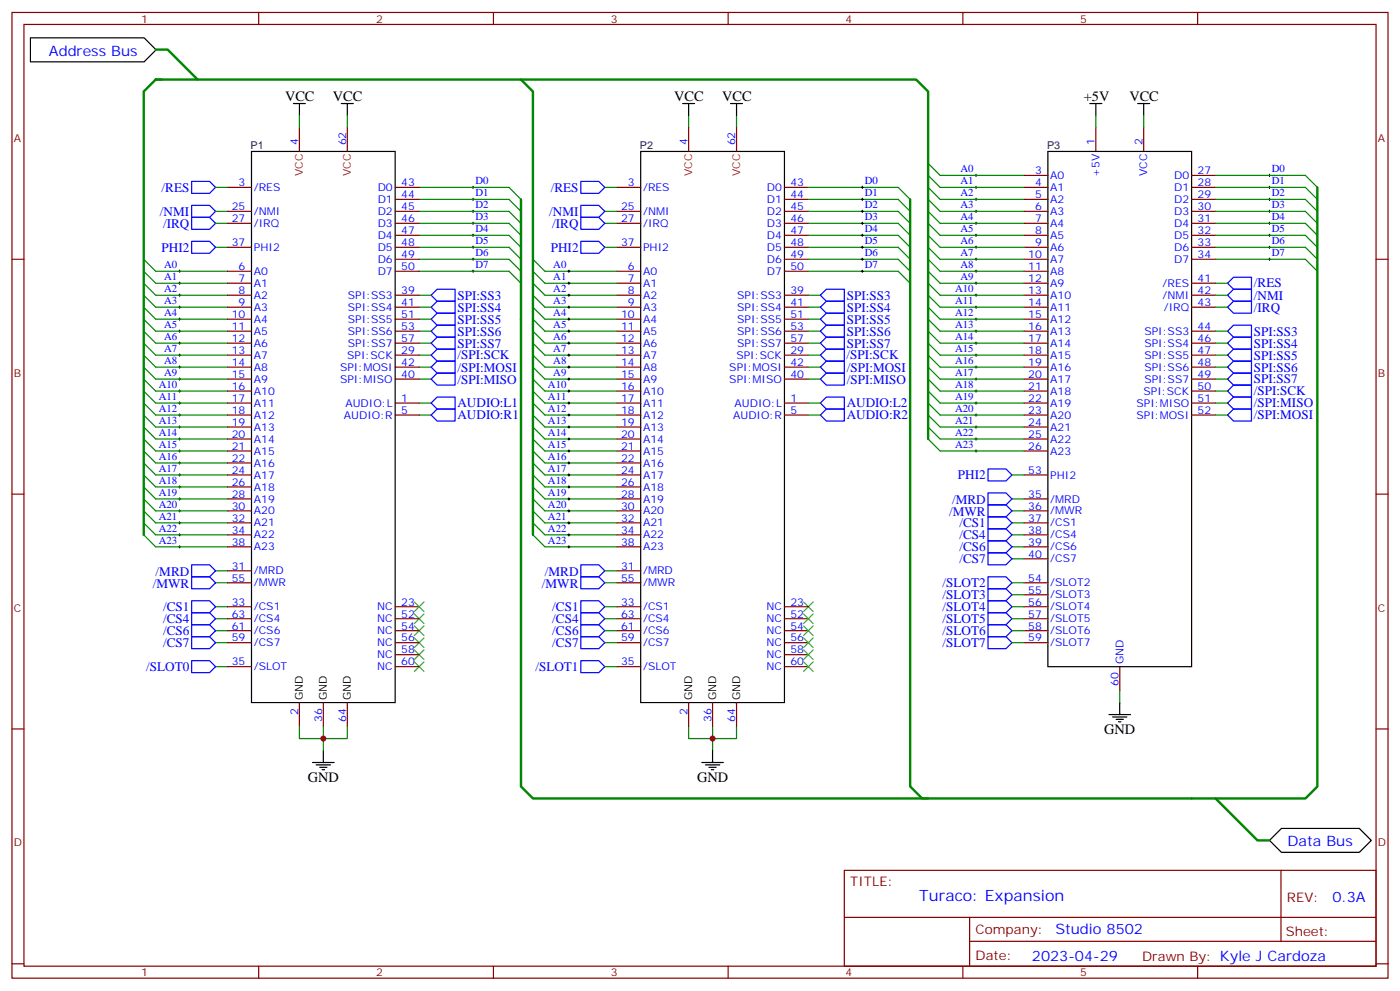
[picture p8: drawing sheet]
<svg xmlns="http://www.w3.org/2000/svg" width="412mm" height="292mm" viewBox="0 0 412 292" stroke-linecap="round" stroke-linejoin="round" font-family="sans-serif">
<g fill="none" stroke="#870000" stroke-width=".35">
<path d="M3.5 3.7h405.4v284.3h-405.4zM7.1 7.2h398.2v277.3h-398.2zM76.2 3.7v3.5M145.3 3.7v3.5M214.5 3.7v3.5M283.6 3.7v3.5M352.8 3.7v3.5M88.2 37.5v7.1M102.3 37.5v7.1M202.8 37.5v7.1M217 37.5v7.1M322.8 37.5v7.1"/>
<path d="M336.9 37.5v7.1M67 55.2h7.1M116.4 55.2h7.1M116.4 58.7h7.1M181.7 55.2h7M231.1 55.2h7M231.1 58.7h7M301.6 55.2h7.1M301.6 58.7h7.1M301.6 51.6h7.1M351 55.2h7.1M351 58.7h7.1"/>
<path d="M351 51.6h7.1M3.5 76.3h3.6M67 79.9h7.1M67 62.2h7.1M67 65.8h7.1M67 72.8h7.1M116.4 76.3h7.1M116.4 79.9h7.1M116.4 62.2h7.1M116.4 65.8h7.1M116.4 72.8h7.1M116.4 69.3h7.1"/>
<path d="M181.7 79.9h7M181.7 62.2h7M181.7 65.8h7M181.7 72.8h7M231.1 76.3h7M231.1 79.9h7M231.1 62.2h7M231.1 65.8h7M231.1 72.8h7M231.1 69.3h7M301.6 76.3h7.1M301.6 79.9h7.1"/>
<path d="M301.6 62.2h7.1M301.6 65.8h7.1M301.6 72.8h7.1M301.6 69.3h7.1M351 76.3h7.1M351 62.2h7.1M351 65.8h7.1M351 72.8h7.1M351 69.3h7.1M405.3 76.3h3.6M67 83.4h7.1M67 86.9h7.1"/>
<path d="M67 90.5h7.1M67 94h7.1M67 97.5h7.1M116.4 86.9h7.1M116.4 90.5h7.1M116.4 94h7.1M116.4 97.5h7.1M181.7 83.4h7M181.7 86.9h7M181.7 90.5h7M181.7 94h7M181.7 97.5h7"/>
<path d="M231.1 86.9h7M231.1 90.5h7M231.1 94h7M231.1 97.5h7M301.6 83.4h7.1M301.6 86.9h7.1M301.6 90.5h7.1M301.6 94h7.1M301.6 97.5h7.1M351 83.4h7.1M351 86.9h7.1M351 90.5h7.1"/>
<path d="M351 97.5h7.1M67 118.7h7.1M67 101h7.1M67 104.6h7.1M67 108.1h7.1M67 111.6h7.1M67 115.1h7.1M116.4 118.7h7.1M116.4 101h7.1M116.4 104.6h7.1M116.4 108.1h7.1M116.4 111.6h7.1"/>
<path d="M181.7 118.7h7M181.7 101h7M181.7 104.6h7M181.7 108.1h7M181.7 111.6h7M181.7 115.1h7M231.1 118.7h7M231.1 101h7M231.1 104.6h7M231.1 108.1h7M231.1 111.6h7M301.6 118.7h7.1"/>
<path d="M301.6 101h7.1M301.6 104.6h7.1M301.6 108.1h7.1M301.6 111.6h7.1M301.6 115.1h7.1M351 118.7h7.1M351 101h7.1M351 104.6h7.1M351 108.1h7.1M351 111.6h7.1M351 115.1h7.1M67 122.2h7.1"/>
<path d="M67 125.7h7.1M67 129.3h7.1M67 132.8h7.1M67 136.3h7.1M67 139.8h7.1M116.4 122.2h7.1M181.7 122.2h7M181.7 125.7h7M181.7 129.3h7M181.7 132.8h7M181.7 136.3h7M181.7 139.8h7"/>
<path d="M231.1 122.2h7M301.6 122.2h7.1M301.6 125.7h7.1M301.6 129.3h7.1M301.6 132.8h7.1M301.6 139.8h7.1M351 122.2h7.1M3.5 145.5h3.6M67 143.4h7.1M67 146.9h7.1M67 150.4h7.1M67 154h7.1"/>
<path d="M67 157.5h7.1M181.7 143.4h7M181.7 146.9h7M181.7 150.4h7M181.7 154h7M181.7 157.5h7M301.6 146.9h7.1M301.6 150.4h7.1M301.6 154h7.1M301.6 157.5h7.1M405.3 145.5h3.6M67 178.6h7.1"/>
<path d="M67 168.1h7.1M67 161h7.1M67 171.6h7.1M116.4 178.6h7.1M181.7 178.6h7M181.7 168.1h7M181.7 161h7M181.7 171.6h7M231.1 178.6h7M301.6 178.6h7.1M301.6 161h7.1M301.6 171.6h7.1"/>
<path d="M301.6 164.5h7.1M301.6 175.1h7.1M67 196.3h7.1M67 182.2h7.1M67 185.7h7.1M67 189.2h7.1M116.4 196.3h7.1M116.4 182.2h7.1M116.4 185.7h7.1M116.4 189.2h7.1M116.4 192.8h7.1M181.7 196.3h7"/>
<path d="M181.7 182.2h7M181.7 185.7h7M181.7 189.2h7M231.1 196.3h7M231.1 182.2h7M231.1 185.7h7M231.1 189.2h7M231.1 192.8h7M301.6 182.2h7.1M301.6 185.7h7.1M301.6 189.2h7.1M329.8 196.3v7"/>
<path d="M3.5 214.6h3.6M88.2 206.9v7M95.2 206.9v7M102.3 206.9v7M202.8 206.9v7M209.9 206.9v7M217 206.9v7M405.3 214.6h3.6M248.7 256.3h156.6v28.2h-156.6zM377.3 256.3v20.9M248.7 270.1h156.5M285.6 277.2h119.6"/>
<path d="M285.6 270.1v14.1M3.5 283.8h3.6M76.2 284.5v3.5M145.3 284.5v3.5M214.5 284.5v3.5M283.6 284.5v3.5M352.8 284.5v3.5M405.3 283.8h3.6"/>
</g>
<g fill="none" stroke="#000" stroke-width=".35">
<path d="M9 11.1h33.5l3.5 3.6-3.5 3.5h-33.5zM86.4 30.5h3.6M88.2 30.5v3.5M100.5 30.5h3.6M102.3 30.5v3.5M201.1 30.5h3.5M202.8 30.5v3.5M215.2 30.5h3.5M217 30.5v3.5M321 30.5h3.6M322.8 30.5v3.5M335.1 30.5h3.6"/>
<path d="M336.9 30.5v3.5M74.1 44.6h42.3v162.3h-42.3zM188.7 44.6h42.4v162.3h-42.4zM308.7 44.6h42.3v151.7h-42.3zM326.7 210.4h6.3M327.7 211.1h4.3M328.8 211.8h2.1M329.5 212.5h.7M329.8 206.9v3.5M92.1 224.5h6.3M93.1 225.2h4.3M94.2 225.9h2.1"/>
<path d="M94.9 226.6h.7M95.2 221v3.5M206.7 224.5h6.4M207.8 225.2h4.2M208.8 225.9h2.2M209.5 226.6h.8M209.9 221v3.5M377.5 243.9h22.9l3.5 3.5-3.5 3.6h-22.9l-3.6-3.6z"/>
</g>
<g fill="none" stroke="#000" stroke-width=".29">
<path d="M139 58.7h.7M139 55.2h.7M139.3 54.8v.7M139.3 58.3v.8M253.6 58.7h.8M253.6 55.2h.8M254 54.8v.7M254 58.3v.8M287.2 58.7h.7M287.2 55.2h.7M287.2 51.6h.7M287.5 51.3v.7"/>
<path d="M287.5 54.8v.7M287.5 58.3v.8M373.6 58.7h.7M373.6 55.2h.7M373.6 51.6h.7M373.9 51.3v.7M373.9 54.8v.7M373.9 58.3v.8M52.6 79.9h.7M52.9 79.5v.7M139 79.9h.7M139 76.3h.7"/>
<path d="M139 72.8h.7M139 69.3h.7M139 65.8h.7M139 62.2h.7M139.3 61.9v.7M139.3 65.4v.7M139.3 68.9v.7M139.3 72.5v.7M139.3 76v.7M139.3 79.5v.7M167.2 79.9h.7M167.6 79.5v.7"/>
<path d="M253.6 79.9h.8M253.6 76.3h.8M253.6 72.8h.8M253.6 69.3h.8M253.6 65.8h.8M253.6 62.2h.8M254 61.9v.7M254 65.4v.7M254 68.9v.7M254 72.5v.7M254 76v.7M254 79.5v.7"/>
<path d="M287.2 79.9h.7M287.2 76.3h.7M287.2 72.8h.7M287.2 69.3h.7M287.2 65.8h.7M287.2 62.2h.7M287.5 61.9v.7M287.5 65.4v.7M287.5 68.9v.7M287.5 72.5v.7M287.5 76v.7M287.5 79.5v.7"/>
<path d="M373.6 76.3h.7M373.6 72.8h.7M373.6 69.3h.7M373.6 65.8h.7M373.6 62.2h.7M373.9 61.9v.7M373.9 65.4v.7M373.9 68.9v.7M373.9 72.5v.7M373.9 76v.7M52.6 97.5h.7M52.6 94h.7"/>
<path d="M52.6 90.5h.7M52.6 86.9h.7M52.6 83.4h.7M52.9 83v.7M52.9 86.6v.7M52.9 90.1v.7M52.9 93.6v.7M52.9 97.2v.7M167.2 97.5h.7M167.2 94h.7M167.2 90.5h.7M167.2 86.9h.7"/>
<path d="M167.2 83.4h.7M167.6 83v.7M167.6 86.6v.7M167.6 90.1v.7M167.6 93.6v.7M167.6 97.2v.7M287.2 97.5h.7M287.2 94h.7M287.2 90.5h.7M287.2 86.9h.7M287.2 83.4h.7M287.5 83v.7"/>
<path d="M287.5 86.6v.7M287.5 90.1v.7M287.5 93.6v.7M287.5 97.2v.7M52.6 118.7h.7M52.6 115.1h.7M52.6 111.6h.7M52.6 108.1h.7M52.6 104.6h.7M52.6 101h.7M52.9 100.7v.7M52.9 104.2v.7"/>
<path d="M52.9 107.7v.7M52.9 111.3v.7M52.9 114.8v.7M52.9 118.3v.7M167.2 118.7h.7M167.2 115.1h.7M167.2 111.6h.7M167.2 108.1h.7M167.2 104.6h.7M167.2 101h.7M167.6 100.7v.7M167.6 104.2v.7"/>
<path d="M167.6 107.7v.7M167.6 111.3v.7M167.6 114.8v.7M167.6 118.3v.7M287.2 118.7h.7M287.2 115.1h.7M287.2 111.6h.7M287.2 108.1h.7M287.2 104.6h.7M287.2 101h.7M287.5 100.7v.7M287.5 104.2v.7"/>
<path d="M287.5 107.7v.7M287.5 111.3v.7M287.5 114.8v.7M287.5 118.3v.7M52.6 139.8h.7M52.6 136.3h.7M52.6 132.8h.7M52.6 129.3h.7M52.6 125.7h.7M52.6 122.2h.7M52.9 121.8v.8M52.9 125.4v.7"/>
<path d="M52.9 128.9v.7M52.9 132.4v.7M52.9 136v.7M52.9 139.5v.7M167.2 139.8h.7M167.2 136.3h.7M167.2 132.8h.7M167.2 129.3h.7M167.2 125.7h.7M167.2 122.2h.7M167.6 121.8v.8M167.6 125.4v.7"/>
<path d="M167.6 128.9v.7M167.6 132.4v.7M167.6 136v.7M167.6 139.5v.7M287.2 132.8h.7M287.2 129.3h.7M287.2 125.7h.7M287.2 122.2h.7M287.5 121.8v.8M287.5 125.4v.7M287.5 128.9v.7M287.5 132.4v.7"/>
<path d="M52.6 157.5h.7M52.6 154h.7M52.6 150.4h.7M52.6 146.9h.7M52.6 143.4h.7M52.9 143v.7M52.9 146.5v.7M52.9 150.1v.7M52.9 153.6v.7M52.9 157.1v.7M167.2 157.5h.7M167.2 154h.7"/>
<path d="M167.2 150.4h.7M167.2 146.9h.7M167.2 143.4h.7M167.6 143v.7M167.6 146.5v.7M167.6 150.1v.7M167.6 153.6v.7M167.6 157.1v.7M52.6 161h.7M52.9 160.7v.7M167.2 161h.7M167.6 160.7v.7"/>
</g>
<g fill="none" stroke="#008700" stroke-width=".35">
<path d="M88.2 34v3.5M102.3 34v3.5M202.8 34v3.5M217 34v3.5M322.8 34v3.5M336.9 34v3.5M63.5 55.2h3.5M123.5 55.2h26.4l3.6 3.5M123.5 58.7h26.4l3.6 3.5M178.2 55.2h3.5M238.1 55.2h26.5l3.5 3.5M238.1 58.7h26.5l3.5 3.5"/>
<path d="M273.4 51.6l3.5 3.6h24.7M273.4 55.2l3.5 3.5h24.7M273.4 58.7l3.5 3.5h24.7M273.4 48.1l3.5 3.5h24.7M358.1 55.2h26.4l3.6 3.5M358.1 58.7h26.4l3.6 3.5M358.1 51.6h26.4l3.6 3.6M42.3 79.9l3.6 3.5h21.1M42.3 76.3l3.6 3.6h21.1M63.5 62.2h3.5M63.5 65.8h3.5M63.5 72.8h3.5"/>
<path d="M123.5 79.9h26.4l3.6 3.5M123.5 62.2h26.4l3.6 3.6M123.5 65.8h26.4l3.6 3.5M123.5 76.3h26.4l3.6 3.6M123.5 72.8h26.4l3.6 3.5M123.5 69.3h26.4l3.6 3.5M157 79.9l3.5 3.5h21.2M157 76.3l3.5 3.6h21.2M178.2 62.2h3.5M178.2 65.8h3.5M178.2 72.8h3.5M238.1 79.9h26.5l3.5 3.5"/>
<path d="M238.1 62.2h26.5l3.5 3.6M238.1 65.8h26.5l3.5 3.5M238.1 76.3h26.5l3.5 3.6M238.1 72.8h26.5l3.5 3.5M238.1 69.3h26.5l3.5 3.5M273.4 79.9l3.5 3.5h24.7M273.4 76.3l3.5 3.6h24.7M273.4 62.2l3.5 3.6h24.7M273.4 72.8l3.5 3.5h24.7M273.4 69.3l3.5 3.5h24.7M273.4 65.8l3.5 3.5h24.7M358.1 62.2h26.4l3.6 3.6"/>
<path d="M358.1 65.8h26.4l3.6 3.5M358.1 76.3h26.4l3.6 3.6M358.1 72.8h26.4l3.6 3.5M358.1 69.3h26.4l3.6 3.5M42.3 90.5l3.6 3.5h21.1M42.3 94l3.6 3.5h21.1M42.3 97.5l3.6 3.5h21.1M42.3 86.9l3.6 3.6h21.1M42.3 83.4l3.6 3.5h21.1M123.5 94h3.5M123.5 97.5h3.5M123.5 90.5h3.5"/>
<path d="M123.5 86.9h3.5M157 90.5l3.5 3.5h21.2M157 94l3.5 3.5h21.2M157 97.5l3.5 3.5h21.2M157 86.9l3.5 3.6h21.2M157 83.4l3.5 3.5h21.2M238.1 94h3.6M238.1 97.5h3.6M238.1 90.5h3.6M238.1 86.9h3.6M273.4 90.5l3.5 3.5h24.7M273.4 94l3.5 3.5h24.7"/>
<path d="M273.4 97.5l3.5 3.5h24.7M273.4 86.9l3.5 3.6h24.7M273.4 83.4l3.5 3.5h24.7M358.1 97.5h3.5M358.1 90.5h3.5M358.1 86.9h3.5M358.1 83.4h3.5M42.3 104.6l3.6 3.5h21.1M42.3 108.1l3.6 3.5h21.1M42.3 111.6l3.6 3.5h21.1M42.3 115.1l3.6 3.6h21.1M42.3 118.7l3.6 3.5h21.1"/>
<path d="M42.3 101l3.6 3.6h21.1M123.5 108.1h3.5M123.5 111.6h3.5M123.5 118.7h3.5M123.5 101h3.5M123.5 104.6h3.5M157 104.6l3.5 3.5h21.2M157 108.1l3.5 3.5h21.2M157 111.6l3.5 3.5h21.2M157 115.1l3.5 3.6h21.2M157 118.7l3.5 3.5h21.2M157 101l3.5 3.6h21.2"/>
<path d="M238.1 108.1h3.6M238.1 111.6h3.6M238.1 118.7h3.6M238.1 101h3.6M238.1 104.6h3.6M273.4 104.6l3.5 3.5h24.7M273.4 108.1l3.5 3.5h24.7M273.4 111.6l3.5 3.5h24.7M273.4 115.1l3.5 3.6h24.7M273.4 118.7l3.5 3.5h24.7M273.4 101l3.5 3.6h24.7M358.1 108.1h3.5"/>
<path d="M358.1 111.6h3.5M358.1 115.1h3.5M358.1 118.7h3.5M358.1 101h3.5M358.1 104.6h3.5M42.3 132.8l3.6 3.5h21.1M42.3 136.3l3.6 3.5h21.1M42.3 139.8l3.6 3.6h21.1M42.3 129.3l3.6 3.5h21.1M42.3 125.7l3.6 3.6h21.1M42.3 122.2l3.6 3.5h21.1M123.5 122.2h3.5"/>
<path d="M157 132.8l3.5 3.5h21.2M157 136.3l3.5 3.5h21.2M157 139.8l3.5 3.6h21.2M157 129.3l3.5 3.5h21.2M157 125.7l3.5 3.6h21.2M157 122.2l3.5 3.5h21.2M238.1 122.2h3.6M273.4 129.3l3.5 3.5h24.7M273.4 125.7l3.5 3.6h24.7M273.4 122.2l3.5 3.5h24.7M298.1 139.8h3.5M358.1 122.2h3.5"/>
<path d="M42.3 143.4l3.6 3.5h21.1M42.3 157.5l3.6 3.5h21.1M42.3 154l3.6 3.5h21.1M42.3 150.4l3.6 3.6h21.1M42.3 146.9l3.6 3.5h21.1M157 143.4l3.5 3.5h21.2M157 157.5l3.5 3.5h21.2M157 154l3.5 3.5h21.2M157 150.4l3.5 3.6h21.2M157 146.9l3.5 3.5h21.2M298.1 146.9h3.5M298.1 157.5h3.5"/>
<path d="M298.1 154h3.5M298.1 150.4h3.5M63.5 171.6h3.5M63.5 168.1h3.5M63.5 178.6h3.5M178.2 171.6h3.5M178.2 168.1h3.5M178.2 178.6h3.5M298.1 161h3.5M298.1 171.6h3.5M298.1 178.6h3.5M298.1 164.5h3.5"/>
<path d="M298.1 175.1h3.5M63.5 196.3h3.5M63.5 182.2h3.5M63.5 185.7h3.5M63.5 189.2h3.5M178.2 196.3h3.5M178.2 182.2h3.5M178.2 185.7h3.5M178.2 189.2h3.5M298.1 182.2h3.5M298.1 185.7h3.5M298.1 189.2h3.5"/>
<path d="M88.2 213.9v3.6h14.1v-3.6M95.2 213.9v7.1M202.8 213.9v3.6h14.2v-3.6M209.9 213.9v7.1M329.8 203.3v3.6"/>
</g>
<path d="M45.9 14.6h3.5l8.8 8.8M45.9 23.4l-3.6 3.6v130.5M45.9 23.4h107.6l3.5 3.6v130.5M45.9 23.4h1.7M153.5 23.4h116.4l3.5 3.6v102.3M268.1 58.7v172.9l3.5 3.5h1.8M388.1 55.2v176.4l-3.6 3.5h-227.5l-3.5-3.5v-172.9M358.1 235.1l12.3 12.3h3.5" fill="none" stroke="#008700" stroke-width=".71"/>
<g fill="none" stroke="#00f" stroke-width=".35">
<path d="M56.4 53.4h5.3l1.8 1.8-1.8 1.7h-5.3zM171.1 53.4h5.3l1.8 1.8-1.8 1.7h-5.3zM56.4 60.5h5.3l1.8 1.7-1.8 1.8h-5.3zM56.4 64h5.3l1.8 1.8-1.8 1.7h-5.3zM56.4 71h5.3l1.8 1.8-1.8 1.8h-5.3zM171.1 71h5.3l1.8 1.8-1.8 1.8h-5.3zM171.1 64h5.3l1.8 1.8-1.8 1.7h-5.3zM171.1 60.5h5.3l1.8 1.7-1.8 1.8h-5.3zM127 97.5l1.8-1.8h5.3v3.6h-5.3zM127 94l1.8-1.8h5.3v3.5h-5.3zM127 90.5l1.8-1.8h5.3v3.5h-5.3zM127 86.9l1.8-1.7h5.3v3.5h-5.3z"/>
<path d="M128.8 99.3h5.3v3.5h-5.3l-1.8-1.8zM241.7 86.9l1.7-1.7h5.3v3.5h-5.3zM241.7 90.5l1.7-1.8h5.3v3.5h-5.3zM241.7 94l1.7-1.8h5.3v3.5h-5.3zM241.7 97.5l1.7-1.8h5.3v3.6h-5.3zM361.6 83.4l1.8-1.8h5.3v3.6h-5.3zM361.6 86.9l1.8-1.7h5.3v3.5h-5.3zM361.6 97.5l1.8-1.8h5.3v3.6h-5.3zM363.4 88.7h5.3v3.5h-5.3l-1.8-1.7zM127 118.7l1.8-1.8h5.3v3.5h-5.3zM127 104.6l1.8-1.8h5.3v3.5h-5.3zM128.8 106.3h5.3v3.6h-5.3l-1.8-1.8z"/>
<path d="M128.8 109.9h5.3v3.5h-5.3l-1.8-1.8zM241.7 104.6l1.7-1.8h5.3v3.5h-5.3zM241.7 111.6l1.7-1.7h5.3v3.5h-5.3zM241.7 101l1.7-1.7h5.3v3.5h-5.3zM241.7 118.7l1.7-1.8h5.3v3.5h-5.3zM243.4 106.3h5.3v3.6h-5.3l-1.7-1.8zM361.6 111.6l1.8-1.7h5.3v3.5h-5.3zM361.6 108.1l1.8-1.8h5.3v3.6h-5.3zM361.6 104.6l1.8-1.8h5.3v3.5h-5.3zM361.6 101l1.8-1.7h5.3v3.5h-5.3zM361.6 118.7l1.8-1.8h5.3v3.5h-5.3zM361.6 115.1l1.8-1.7h5.3v3.5h-5.3z"/>
<path d="M127 122.2l1.8-1.8h5.3v3.6h-5.3zM241.7 122.2l1.7-1.8h5.3v3.6h-5.3zM291 138.1h5.3l1.8 1.7-1.8 1.8h-5.3zM361.6 122.2l1.8-1.8h5.3v3.6h-5.3zM291 159.2h5.3l1.8 1.8-1.8 1.8h-5.3zM291 155.7h5.3l1.8 1.8-1.8 1.7h-5.3zM291 152.2h5.3l1.8 1.8-1.8 1.7h-5.3zM291 145.1h5.3l1.8 1.8-1.8 1.8h-5.3zM291 148.7h5.3l1.8 1.7-1.8 1.8h-5.3zM56.4 176.9h5.3l1.8 1.7-1.8 1.8h-5.3zM56.4 166.3h5.3l1.8 1.8-1.8 1.7h-5.3zM56.4 169.8h5.3l1.8 1.8-1.8 1.8h-5.3z"/>
<path d="M171.1 169.8h5.3l1.8 1.8-1.8 1.8h-5.3zM171.1 166.3h5.3l1.8 1.8-1.8 1.7h-5.3zM171.1 176.9h5.3l1.8 1.7-1.8 1.8h-5.3zM291 162.8h5.3l1.8 1.7-1.8 1.8h-5.3zM291 169.8h5.3l1.8 1.8-1.8 1.8h-5.3zM291 173.4h5.3l1.8 1.7-1.8 1.8h-5.3zM291 176.9h5.3l1.8 1.7-1.8 1.8h-5.3zM56.4 194.5h5.3l1.8 1.8-1.8 1.7h-5.3zM56.4 187.5h5.3l1.8 1.7-1.8 1.8h-5.3zM56.4 183.9h5.3l1.8 1.8-1.8 1.8h-5.3zM56.4 180.4h5.3l1.8 1.8-1.8 1.7h-5.3zM171.1 180.4h5.3l1.8 1.8-1.8 1.7h-5.3z"/>
<path d="M171.1 183.9h5.3l1.8 1.8-1.8 1.8h-5.3zM171.1 187.5h5.3l1.8 1.7-1.8 1.8h-5.3zM171.1 194.5h5.3l1.8 1.8-1.8 1.7h-5.3zM291 180.4h5.3l1.8 1.8-1.8 1.7h-5.3zM291 183.9h5.3l1.8 1.8-1.8 1.8h-5.3zM291 187.5h5.3l1.8 1.7-1.8 1.8h-5.3z"/>
</g>
<g fill="none" stroke="#3c3" stroke-width=".35">
<path d="M122.1 177.2l2.8 2.9M124.9 177.2l-2.8 2.9M236.7 177.2l2.8 2.9M239.5 177.2l-2.8 2.9M122.1 194.9l2.8 2.8M122.1 191.3l2.8 2.9M122.1 187.8l2.8 2.8M122.1 184.3l2.8 2.8M122.1 180.8l2.8 2.8M124.9 194.9l-2.8 2.8M124.9 191.3l-2.8 2.9M124.9 187.8l-2.8 2.8"/>
<path d="M124.9 184.3l-2.8 2.8M124.9 180.8l-2.8 2.8M236.7 180.8l2.8 2.8M236.7 184.3l2.8 2.8M236.7 187.8l2.8 2.8M236.7 191.3l2.8 2.9M236.7 194.9l2.8 2.8M239.5 180.8l-2.8 2.8M239.5 184.3l-2.8 2.8M239.5 187.8l-2.8 2.8M239.5 191.3l-2.8 2.9M239.5 194.9l-2.8 2.8"/>
</g>
<g fill="#c00">
<circle cx="95.3" cy="217.5" r=".88"/>
<circle cx="209.9" cy="217.5" r=".88"/>
</g>
<text font-size="4.6" fill="#00f" x="270.8" y="265.3">Turaco: Expansion</text>
<g font-size="4.2" fill="#00f">
<text x="14.4" y="16.4">Address Bus</text>
<text x="379.2" y="249.2">Data Bus</text>
<text x="392.5" y="265.5">0.3A</text>
<text x="310.9" y="275.1">Studio 8502</text>
<text x="304" y="282.9">2023-04-29</text>
</g>
<g font-size="4.2">
<text x="84" y="29.8">VCC</text>
<text x="98.1" y="29.8">VCC</text>
<text x="198.6" y="29.8">VCC</text>
<text x="212.7" y="29.8">VCC</text>
<text x="319.3" y="29.8">+5V</text>
<text x="332.7" y="29.8">VCC</text>
<text x="325.3" y="216">GND</text>
<text x="90.7" y="230.2">GND</text>
<text x="205.3" y="230.2">GND</text>
</g>
<g font-size="3.9" fill="#00f">
<text x="47.6" y="56.4">/RES</text>
<text x="162.2" y="56.4">/RES</text>
<text x="47.1" y="63.5">/NMI</text>
<text x="161.8" y="63.5">/NMI</text>
<text x="48" y="67">/IRQ</text>
<text x="162.7" y="67">/IRQ</text>
<text x="47.6" y="74.1">PHI2</text>
<text x="162.2" y="74.1">PHI2</text>
<text x="134.8" y="88.3">SPI:SS3</text>
<text x="249.4" y="88.3">SPI:SS3</text>
<text x="369.4" y="84.5">/RES</text>
<text x="369.4" y="88.2">/NMI</text>
<text x="134.8" y="95.4">SPI:SS5</text>
<text x="134.8" y="91.8">SPI:SS4</text>
<text x="249.4" y="91.8">SPI:SS4</text>
<text x="249.4" y="95.4">SPI:SS5</text>
<text x="369.4" y="91.8">/IRQ</text>
<text x="134.8" y="98.9">SPI:SS6</text>
<text x="249.4" y="98.9">SPI:SS6</text>
<text x="369.4" y="98.9">SPI:SS3</text>
<text x="134.7" y="105.8">/SPI:SCK</text>
<text x="134.8" y="102.3">SPI:SS7</text>
<text x="249.4" y="105.8">/SPI:SCK</text>
<text x="249.4" y="102.3">SPI:SS7</text>
<text x="369.4" y="105.9">SPI:SS5</text>
<text x="369.4" y="102.4">SPI:SS4</text>
<text x="134.8" y="109.6">/SPI:MOSI</text>
<text x="134.8" y="113.2">/SPI:MISO</text>
<text x="249.4" y="113.2">/SPI:MISO</text>
<text x="249.4" y="109.6">/SPI:MOSI</text>
<text x="369.4" y="109.5">SPI:SS6</text>
<text x="369.4" y="112.9">SPI:SS7</text>
<text x="134.8" y="119.9">AUDIO:L1</text>
<text x="249.4" y="119.9">AUDIO:L2</text>
<text x="369.3" y="116.4">/SPI:SCK</text>
<text x="369.4" y="119.9">/SPI:MISO</text>
<text x="134.8" y="123.4">AUDIO:R1</text>
<text x="249.4" y="123.4">AUDIO:R2</text>
<text x="369.4" y="123.5">/SPI:MOSI</text>
<text x="282.2" y="141.1">PHI2</text>
<text x="280.4" y="148.4">/MRD</text>
<text x="279.6" y="152">/MWR</text>
<text x="282.6" y="155.2">/CS1</text>
<text x="282.6" y="158.8">/CS4</text>
<text x="282.6" y="165.8">/CS7</text>
<text x="282.6" y="162.3">/CS6</text>
<text x="45" y="173.1">/MWR</text>
<text x="45.8" y="169.6">/MRD</text>
<text x="159.6" y="173.1">/MWR</text>
<text x="160.5" y="169.6">/MRD</text>
<text x="277.6" y="172.9">/SLOT2</text>
<text x="48" y="179.9">/CS1</text>
<text x="162.7" y="179.9">/CS1</text>
<text x="277.6" y="176.3">/SLOT3</text>
<text x="277.6" y="179.8">/SLOT4</text>
<text x="48" y="183.4">/CS4</text>
<text x="162.7" y="183.4">/CS4</text>
<text x="277.6" y="183.3">/SLOT5</text>
<text x="48" y="190.5">/CS7</text>
<text x="48" y="187">/CS6</text>
<text x="162.7" y="187">/CS6</text>
<text x="162.7" y="190.5">/CS7</text>
<text x="277.6" y="186.9">/SLOT6</text>
<text x="277.6" y="190.4">/SLOT7</text>
<text x="43" y="197.5">/SLOT0</text>
<text x="157.7" y="197.5">/SLOT1</text>
</g>
<g font-size="3.9" fill="#800">
<text x="250.5" y="260.8">TITLE:</text>
<text x="379.1" y="265.5">REV:</text>
<text x="287.4" y="275">Company:</text>
<text x="378.7" y="275.7">Sheet:</text>
<text x="287.4" y="282.7">Date:</text>
<text x="336.4" y="282.8">Drawn By: Kyle J Cardoza</text>
</g>
<g font-size="3.2" fill="#800">
<text x="41.6" y="6.7">1</text>
<text x="110.8" y="6.7">2</text>
<text x="179.9" y="6.7">3</text>
<text x="249.1" y="6.7">4</text>
<text x="318.2" y="6.7">5</text>
<text x="4.1" y="41.8">A</text>
<text x="405.9" y="41.8">A</text>
<text x="4.1" y="110.9">B</text>
<text x="405.9" y="110.9">B</text>
<text x="4.1" y="180.1">C</text>
<text x="405.9" y="180.1">C</text>
<text x="4.1" y="249.2">D</text>
<text x="405.9" y="249.2">D</text>
<text x="41.6" y="287.5">1</text>
<text x="110.8" y="287.5">2</text>
<text x="179.9" y="287.5">3</text>
<text x="249.1" y="287.5">4</text>
<text x="318.2" y="287.5">5</text>
</g>
<g font-size="3.2" fill="#000080">
<text x="73.8" y="44">P1</text>
<text x="188.5" y="44">P2</text>
<text x="308.4" y="44">P3</text>
</g>
<g font-size="3.2" fill="#00f">
<text x="87.8" y="42.8" transform="rotate(-90 87.8 42.8)">4</text>
<text x="102" y="42.8" transform="rotate(-90 102 42.8)">62</text>
<text x="202.5" y="42.8" transform="rotate(-90 202.5 42.8)">4</text>
<text x="216.6" y="42.8" transform="rotate(-90 216.6 42.8)">62</text>
<text x="322.4" y="42.8" transform="rotate(-90 322.4 42.8)">1</text>
<text x="336.5" y="42.8" transform="rotate(-90 336.5 42.8)">2</text>
<text x="282.9" y="50.8">A0</text>
<text x="304.9" y="51.3">3</text>
<text x="309.4" y="52.7">A0</text>
<text x="323.8" y="52.1" transform="rotate(-90 323.8 52.1)">+5V</text>
<text x="338" y="51.9" transform="rotate(-90 338 51.9)">VCC</text>
<text x="345.8" y="52.7">D0</text>
<text x="352.8" y="51.3">27</text>
<text x="374.6" y="50.8">D0</text>
<text x="70.3" y="54.8">3</text>
<text x="74.8" y="56.2">/RES</text>
<text x="111.3" y="56.2">D0</text>
<text x="111.3" y="59.8">D1</text>
<text x="118.2" y="54.8">43</text>
<text x="118.2" y="58.3">44</text>
<text x="140.1" y="57.8">D1</text>
<text x="140.1" y="54.3">D0</text>
<text x="185" y="54.8">3</text>
<text x="189.4" y="56.2">/RES</text>
<text x="225.9" y="56.2">D0</text>
<text x="225.9" y="59.8">D1</text>
<text x="232.8" y="54.8">43</text>
<text x="232.8" y="58.3">44</text>
<text x="254.7" y="54.3">D0</text>
<text x="254.7" y="57.8">D1</text>
<text x="282.9" y="57.8">A2</text>
<text x="282.9" y="54.3">A1</text>
<text x="304.9" y="54.8">4</text>
<text x="304.9" y="58.3">5</text>
<text x="309.4" y="56.2">A1</text>
<text x="309.4" y="59.8">A2</text>
<text x="345.8" y="56.2">D1</text>
<text x="345.8" y="59.8">D2</text>
<text x="352.8" y="54.8">28</text>
<text x="352.8" y="58.3">29</text>
<text x="374.6" y="57.8">D2</text>
<text x="374.6" y="54.3">D1</text>
<text x="68.3" y="61.9">25</text>
<text x="68.3" y="65.4">27</text>
<text x="74.8" y="63.3">/NMI</text>
<text x="111.3" y="63.3">D2</text>
<text x="118.2" y="61.9">45</text>
<text x="118.2" y="65.4">46</text>
<text x="140.1" y="64.9">D3</text>
<text x="140.1" y="61.3">D2</text>
<text x="182.9" y="61.9">25</text>
<text x="182.9" y="65.4">27</text>
<text x="189.4" y="63.3">/NMI</text>
<text x="225.9" y="63.3">D2</text>
<text x="232.8" y="61.9">45</text>
<text x="232.8" y="65.4">46</text>
<text x="254.7" y="61.3">D2</text>
<text x="254.7" y="64.9">D3</text>
<text x="282.9" y="64.9">A4</text>
<text x="282.9" y="61.3">A3</text>
<text x="304.9" y="61.9">6</text>
<text x="304.9" y="65.4">7</text>
<text x="309.4" y="63.3">A3</text>
<text x="345.8" y="63.3">D3</text>
<text x="352.8" y="61.9">30</text>
<text x="352.8" y="65.4">31</text>
<text x="374.6" y="64.9">D4</text>
<text x="374.6" y="61.3">D3</text>
<text x="74.8" y="66.8">/IRQ</text>
<text x="111.3" y="66.8">D3</text>
<text x="111.3" y="70.3">D4</text>
<text x="118.2" y="68.9">47</text>
<text x="140.1" y="71.9">D5</text>
<text x="140.1" y="68.4">D4</text>
<text x="189.4" y="66.8">/IRQ</text>
<text x="225.9" y="66.8">D3</text>
<text x="225.9" y="70.3">D4</text>
<text x="232.8" y="68.9">47</text>
<text x="254.7" y="68.4">D4</text>
<text x="254.7" y="71.9">D5</text>
<text x="282.9" y="71.9">A6</text>
<text x="282.9" y="68.4">A5</text>
<text x="304.9" y="68.9">8</text>
<text x="309.4" y="66.8">A4</text>
<text x="309.4" y="70.3">A5</text>
<text x="345.8" y="66.8">D4</text>
<text x="345.8" y="70.3">D5</text>
<text x="352.8" y="68.9">32</text>
<text x="374.6" y="71.9">D6</text>
<text x="374.6" y="68.4">D5</text>
<text x="68.3" y="72.5">37</text>
<text x="74.8" y="73.9">PHI2</text>
<text x="111.3" y="73.9">D5</text>
<text x="111.3" y="77.4">D6</text>
<text x="118.2" y="72.5">48</text>
<text x="118.2" y="76">49</text>
<text x="140.1" y="75.5">D6</text>
<text x="182.9" y="72.5">37</text>
<text x="189.4" y="73.9">PHI2</text>
<text x="225.9" y="73.9">D5</text>
<text x="225.9" y="77.4">D6</text>
<text x="232.8" y="72.5">48</text>
<text x="232.8" y="76">49</text>
<text x="254.7" y="75.5">D6</text>
<text x="282.9" y="75.5">A7</text>
<text x="302.9" y="76">10</text>
<text x="304.9" y="72.5">9</text>
<text x="309.4" y="73.9">A6</text>
<text x="309.4" y="77.4">A7</text>
<text x="345.8" y="73.9">D6</text>
<text x="345.8" y="77.4">D7</text>
<text x="352.8" y="72.5">33</text>
<text x="352.8" y="76">34</text>
<text x="374.6" y="75.5">D7</text>
<text x="48.3" y="82.5">A1</text>
<text x="48.3" y="79">A0</text>
<text x="70.3" y="79.5">6</text>
<text x="70.3" y="83">7</text>
<text x="74.8" y="80.9">A0</text>
<text x="111.3" y="80.9">D7</text>
<text x="118.2" y="79.5">50</text>
<text x="140.1" y="79">D7</text>
<text x="163" y="79">A0</text>
<text x="163" y="82.5">A1</text>
<text x="185" y="79.5">6</text>
<text x="185" y="83">7</text>
<text x="189.4" y="80.9">A0</text>
<text x="225.9" y="80.9">D7</text>
<text x="232.8" y="79.5">50</text>
<text x="254.7" y="79">D7</text>
<text x="282.9" y="82.5">A9</text>
<text x="282.9" y="79">A8</text>
<text x="302.9" y="79.5">11</text>
<text x="302.9" y="83">12</text>
<text x="309.4" y="80.9">A8</text>
<text x="352.8" y="83">41</text>
<text x="48.3" y="89.6">A3</text>
<text x="48.3" y="86">A2</text>
<text x="70.3" y="86.6">8</text>
<text x="74.8" y="84.5">A1</text>
<text x="74.8" y="88">A2</text>
<text x="102.5" y="88">SPI:SS3</text>
<text x="118.2" y="86.6">39</text>
<text x="163" y="86">A2</text>
<text x="163" y="89.6">A3</text>
<text x="185" y="86.6">8</text>
<text x="189.4" y="84.5">A1</text>
<text x="189.4" y="88">A2</text>
<text x="217.2" y="88">SPI:SS3</text>
<text x="232.8" y="86.6">39</text>
<text x="281.3" y="89.6">A11</text>
<text x="281.3" y="86">A10</text>
<text x="302.9" y="86.6">13</text>
<text x="309.4" y="84.5">A9</text>
<text x="309.4" y="88">A10</text>
<text x="342.5" y="84.5">/RES</text>
<text x="342.5" y="88">/NMI</text>
<text x="352.8" y="86.6">42</text>
<text x="48.3" y="93.1">A4</text>
<text x="68.3" y="93.6">10</text>
<text x="70.3" y="90.1">9</text>
<text x="74.8" y="91.5">A3</text>
<text x="74.8" y="95">A4</text>
<text x="102.5" y="91.5">SPI:SS4</text>
<text x="102.5" y="95">SPI:SS5</text>
<text x="118.2" y="90.1">41</text>
<text x="118.2" y="93.6">51</text>
<text x="163" y="93.1">A4</text>
<text x="182.9" y="93.6">10</text>
<text x="185" y="90.1">9</text>
<text x="189.4" y="91.5">A3</text>
<text x="189.4" y="95">A4</text>
<text x="217.2" y="91.5">SPI:SS4</text>
<text x="217.2" y="95">SPI:SS5</text>
<text x="232.8" y="90.1">41</text>
<text x="232.8" y="93.6">51</text>
<text x="281.3" y="93.1">A12</text>
<text x="302.9" y="90.1">14</text>
<text x="302.9" y="93.6">15</text>
<text x="309.4" y="91.5">A11</text>
<text x="309.4" y="95">A12</text>
<text x="342.8" y="91.5">/IRQ</text>
<text x="352.8" y="90.1">43</text>
<text x="48.3" y="100.2">A6</text>
<text x="48.3" y="96.6">A5</text>
<text x="68.3" y="97.2">11</text>
<text x="68.3" y="100.7">12</text>
<text x="74.8" y="98.6">A5</text>
<text x="102.5" y="98.6">SPI:SS6</text>
<text x="118.2" y="97.2">53</text>
<text x="118.2" y="100.7">57</text>
<text x="163" y="96.6">A5</text>
<text x="163" y="100.2">A6</text>
<text x="182.9" y="97.2">11</text>
<text x="182.9" y="100.7">12</text>
<text x="189.4" y="98.6">A5</text>
<text x="217.2" y="98.6">SPI:SS6</text>
<text x="232.8" y="97.2">53</text>
<text x="232.8" y="100.7">57</text>
<text x="281.3" y="100.2">A14</text>
<text x="281.3" y="96.6">A13</text>
<text x="302.9" y="97.2">16</text>
<text x="302.9" y="100.7">17</text>
<text x="309.4" y="98.6">A13</text>
<text x="337.1" y="98.6">SPI:SS3</text>
<text x="352.8" y="97.2">44</text>
<text x="352.8" y="100.7">46</text>
<text x="48.3" y="107.2">A8</text>
<text x="48.3" y="103.7">A7</text>
<text x="68.3" y="104.2">13</text>
<text x="68.3" y="107.7">14</text>
<text x="74.8" y="102.1">A6</text>
<text x="74.8" y="105.6">A7</text>
<text x="102.3" y="105.6">SPI:SCK</text>
<text x="102.5" y="102.1">SPI:SS7</text>
<text x="118.2" y="104.2">29</text>
<text x="118.2" y="107.7">42</text>
<text x="163" y="103.7">A7</text>
<text x="163" y="107.2">A8</text>
<text x="182.9" y="104.2">13</text>
<text x="182.9" y="107.7">14</text>
<text x="189.4" y="102.1">A6</text>
<text x="189.4" y="105.6">A7</text>
<text x="216.9" y="105.6">SPI:SCK</text>
<text x="217.2" y="102.1">SPI:SS7</text>
<text x="232.8" y="104.2">29</text>
<text x="232.8" y="107.7">42</text>
<text x="281.3" y="107.2">A16</text>
<text x="281.3" y="103.7">A15</text>
<text x="302.9" y="104.2">18</text>
<text x="302.9" y="107.7">19</text>
<text x="309.4" y="102.1">A14</text>
<text x="309.4" y="105.6">A15</text>
<text x="337.1" y="102.1">SPI:SS4</text>
<text x="337.1" y="105.6">SPI:SS5</text>
<text x="352.8" y="104.2">47</text>
<text x="352.8" y="107.7">48</text>
<text x="48.3" y="110.7">A9</text>
<text x="68.3" y="111.3">15</text>
<text x="74.8" y="109.1">A8</text>
<text x="74.8" y="112.7">A9</text>
<text x="100.2" y="112.7">SPI:MISO</text>
<text x="100.2" y="109.1">SPI:MOSI</text>
<text x="118.2" y="111.3">40</text>
<text x="163" y="110.7">A9</text>
<text x="182.9" y="111.3">15</text>
<text x="189.4" y="109.1">A8</text>
<text x="189.4" y="112.7">A9</text>
<text x="214.8" y="112.7">SPI:MISO</text>
<text x="214.8" y="109.1">SPI:MOSI</text>
<text x="232.8" y="111.3">40</text>
<text x="281.3" y="110.7">A17</text>
<text x="302.9" y="111.3">20</text>
<text x="309.4" y="109.1">A16</text>
<text x="309.4" y="112.7">A17</text>
<text x="337.1" y="109.1">SPI:SS6</text>
<text x="337.1" y="112.7">SPI:SS7</text>
<text x="352.8" y="111.3">49</text>
<text x="46.8" y="117.8">A11</text>
<text x="46.8" y="114.3">A10</text>
<text x="68.3" y="114.8">16</text>
<text x="68.3" y="118.3">17</text>
<text x="74.8" y="116.2">A10</text>
<text x="74.8" y="119.7">A11</text>
<text x="101.7" y="119.7">AUDIO:L</text>
<text x="118.2" y="118.3">1</text>
<text x="161.4" y="114.3">A10</text>
<text x="161.4" y="117.8">A11</text>
<text x="182.9" y="114.8">16</text>
<text x="182.9" y="118.3">17</text>
<text x="189.4" y="116.2">A10</text>
<text x="189.4" y="119.7">A11</text>
<text x="216.4" y="119.7">AUDIO:L</text>
<text x="232.8" y="118.3">1</text>
<text x="281.3" y="117.8">A19</text>
<text x="281.3" y="114.3">A18</text>
<text x="302.9" y="114.8">21</text>
<text x="302.9" y="118.3">22</text>
<text x="309.4" y="116.2">A18</text>
<text x="309.4" y="119.7">A19</text>
<text x="334.8" y="119.7">SPI:MISO</text>
<text x="336.9" y="116.2">SPI:SCK</text>
<text x="352.8" y="114.8">50</text>
<text x="352.8" y="118.3">51</text>
<text x="46.8" y="124.8">A13</text>
<text x="46.8" y="121.3">A12</text>
<text x="68.3" y="121.8">18</text>
<text x="68.3" y="125.4">19</text>
<text x="74.8" y="123.3">A12</text>
<text x="101.3" y="123.3">AUDIO:R</text>
<text x="118.2" y="121.8">5</text>
<text x="161.4" y="121.3">A12</text>
<text x="161.4" y="124.8">A13</text>
<text x="182.9" y="121.8">18</text>
<text x="182.9" y="125.4">19</text>
<text x="189.4" y="123.3">A12</text>
<text x="215.9" y="123.3">AUDIO:R</text>
<text x="232.8" y="121.8">5</text>
<text x="281.3" y="124.8">A21</text>
<text x="281.3" y="121.3">A20</text>
<text x="302.9" y="121.8">23</text>
<text x="302.9" y="125.4">24</text>
<text x="309.4" y="123.3">A20</text>
<text x="334.8" y="123.3">SPI:MOSI</text>
<text x="352.8" y="121.8">52</text>
<text x="46.8" y="131.9">A15</text>
<text x="46.8" y="128.4">A14</text>
<text x="68.3" y="128.9">20</text>
<text x="74.8" y="126.8">A13</text>
<text x="74.8" y="130.3">A14</text>
<text x="161.4" y="128.4">A14</text>
<text x="161.4" y="131.9">A15</text>
<text x="182.9" y="128.9">20</text>
<text x="189.4" y="126.8">A13</text>
<text x="189.4" y="130.3">A14</text>
<text x="281.3" y="131.9">A23</text>
<text x="281.3" y="128.4">A22</text>
<text x="302.9" y="128.9">25</text>
<text x="309.4" y="126.8">A21</text>
<text x="309.4" y="130.3">A22</text>
<text x="46.8" y="135.4">A16</text>
<text x="68.3" y="132.4">21</text>
<text x="68.3" y="136">22</text>
<text x="74.8" y="133.8">A15</text>
<text x="74.8" y="137.4">A16</text>
<text x="161.4" y="135.4">A16</text>
<text x="182.9" y="132.4">21</text>
<text x="182.9" y="136">22</text>
<text x="189.4" y="133.8">A15</text>
<text x="189.4" y="137.4">A16</text>
<text x="302.9" y="132.4">26</text>
<text x="309.4" y="133.8">A23</text>
<text x="46.8" y="142.5">A18</text>
<text x="46.8" y="139">A17</text>
<text x="68.3" y="139.5">24</text>
<text x="68.3" y="143">26</text>
<text x="74.8" y="140.9">A17</text>
<text x="161.4" y="139">A17</text>
<text x="161.4" y="142.5">A18</text>
<text x="182.9" y="139.5">24</text>
<text x="182.9" y="143">26</text>
<text x="189.4" y="140.9">A17</text>
<text x="302.9" y="139.5">53</text>
<text x="309.4" y="140.9">PHI2</text>
<text x="46.8" y="149.5">A20</text>
<text x="46.8" y="146">A19</text>
<text x="68.3" y="146.5">28</text>
<text x="74.8" y="144.4">A18</text>
<text x="74.8" y="148">A19</text>
<text x="161.4" y="146">A19</text>
<text x="161.4" y="149.5">A20</text>
<text x="182.9" y="146.5">28</text>
<text x="189.4" y="144.4">A18</text>
<text x="189.4" y="148">A19</text>
<text x="302.9" y="146.5">35</text>
<text x="309.4" y="148">/MRD</text>
<text x="46.8" y="153.1">A21</text>
<text x="68.3" y="150.1">30</text>
<text x="68.3" y="153.6">32</text>
<text x="74.8" y="151.5">A20</text>
<text x="74.8" y="155">A21</text>
<text x="161.4" y="153.1">A21</text>
<text x="182.9" y="150.1">30</text>
<text x="182.9" y="153.6">32</text>
<text x="189.4" y="151.5">A20</text>
<text x="189.4" y="155">A21</text>
<text x="302.9" y="150.1">36</text>
<text x="302.9" y="153.6">37</text>
<text x="309.4" y="151.5">/MWR</text>
<text x="309.4" y="155">/CS1</text>
<text x="46.8" y="160.1">A23</text>
<text x="46.8" y="156.6">A22</text>
<text x="68.3" y="157.1">34</text>
<text x="68.3" y="160.7">38</text>
<text x="74.8" y="158.5">A22</text>
<text x="161.4" y="156.6">A22</text>
<text x="161.4" y="160.1">A23</text>
<text x="182.9" y="157.1">34</text>
<text x="182.9" y="160.7">38</text>
<text x="189.4" y="158.5">A22</text>
<text x="302.9" y="157.1">38</text>
<text x="302.9" y="160.7">39</text>
<text x="309.4" y="158.5">/CS4</text>
<text x="68.3" y="167.7">31</text>
<text x="74.8" y="162.1">A23</text>
<text x="182.9" y="167.7">31</text>
<text x="189.4" y="162.1">A23</text>
<text x="302.9" y="164.2">40</text>
<text x="309.4" y="162.1">/CS6</text>
<text x="309.4" y="165.6">/CS7</text>
<text x="68.3" y="171.2">55</text>
<text x="74.8" y="169.1">/MRD</text>
<text x="74.8" y="172.6">/MWR</text>
<text x="182.9" y="171.2">55</text>
<text x="189.4" y="169.1">/MRD</text>
<text x="189.4" y="172.6">/MWR</text>
<text x="302.9" y="171.2">54</text>
<text x="309.4" y="172.6">/SLOT2</text>
<text x="68.3" y="178.3">33</text>
<text x="74.8" y="179.7">/CS1</text>
<text x="111.1" y="179.7">NC</text>
<text x="118.2" y="178.3">23</text>
<text x="182.9" y="178.3">33</text>
<text x="189.4" y="179.7">/CS1</text>
<text x="225.8" y="179.7">NC</text>
<text x="232.8" y="178.3">23</text>
<text x="302.9" y="174.8">55</text>
<text x="302.9" y="178.3">56</text>
<text x="309.4" y="176.2">/SLOT3</text>
<text x="309.4" y="179.7">/SLOT4</text>
<text x="68.3" y="185.3">61</text>
<text x="68.3" y="181.8">63</text>
<text x="74.8" y="183.2">/CS4</text>
<text x="111.1" y="183.2">NC</text>
<text x="118.2" y="181.8">52</text>
<text x="118.2" y="185.3">54</text>
<text x="182.9" y="185.3">61</text>
<text x="182.9" y="181.8">63</text>
<text x="189.4" y="183.2">/CS4</text>
<text x="225.8" y="183.2">NC</text>
<text x="232.8" y="181.8">52</text>
<text x="232.8" y="185.3">54</text>
<text x="302.9" y="181.8">57</text>
<text x="302.9" y="185.3">58</text>
<text x="309.4" y="183.2">/SLOT5</text>
<text x="68.3" y="188.9">59</text>
<text x="74.8" y="190.3">/CS7</text>
<text x="74.8" y="186.8">/CS6</text>
<text x="111.1" y="186.8">NC</text>
<text x="111.1" y="190.3">NC</text>
<text x="118.2" y="188.9">56</text>
<text x="182.9" y="188.9">59</text>
<text x="189.4" y="190.3">/CS7</text>
<text x="189.4" y="186.8">/CS6</text>
<text x="225.8" y="186.8">NC</text>
<text x="225.8" y="190.3">NC</text>
<text x="232.8" y="188.9">56</text>
<text x="302.9" y="188.9">59</text>
<text x="309.4" y="186.8">/SLOT6</text>
<text x="309.4" y="190.3">/SLOT7</text>
<text x="68.3" y="195.9">35</text>
<text x="74.8" y="197.3">/SLOT</text>
<text x="111.1" y="193.8">NC</text>
<text x="111.1" y="197.3">NC</text>
<text x="118.2" y="192.4">58</text>
<text x="118.2" y="195.9">60</text>
<text x="182.9" y="195.9">35</text>
<text x="189.4" y="197.3">/SLOT</text>
<text x="225.8" y="193.8">NC</text>
<text x="225.8" y="197.3">NC</text>
<text x="232.8" y="192.4">58</text>
<text x="232.8" y="195.9">60</text>
<text x="330.9" y="195.6" transform="rotate(-90 330.9 195.6)">GND</text>
<text x="329.5" y="202.1" transform="rotate(-90 329.5 202.1)">60</text>
<text x="87.8" y="210.6" transform="rotate(-90 87.8 210.6)">2</text>
<text x="94.9" y="212.7" transform="rotate(-90 94.9 212.7)">36</text>
<text x="102" y="212.7" transform="rotate(-90 102 212.7)">64</text>
<text x="202.5" y="210.6" transform="rotate(-90 202.5 210.6)">2</text>
<text x="209.5" y="212.7" transform="rotate(-90 209.5 212.7)">36</text>
<text x="216.6" y="212.7" transform="rotate(-90 216.6 212.7)">64</text>
</g>
<g font-size="3.2" fill="#f00">
<text x="89.3" y="51.9" transform="rotate(-90 89.3 51.9)">VCC</text>
<text x="103.4" y="51.9" transform="rotate(-90 103.4 51.9)">VCC</text>
<text x="203.9" y="51.9" transform="rotate(-90 203.9 51.9)">VCC</text>
<text x="218" y="51.9" transform="rotate(-90 218 51.9)">VCC</text>
</g>
<g font-size="3.2">
<text x="89.3" y="206.2" transform="rotate(-90 89.3 206.2)">GND</text>
<text x="96.3" y="206.2" transform="rotate(-90 96.3 206.2)">GND</text>
<text x="103.4" y="206.2" transform="rotate(-90 103.4 206.2)">GND</text>
<text x="203.9" y="206.2" transform="rotate(-90 203.9 206.2)">GND</text>
<text x="211" y="206.2" transform="rotate(-90 211 206.2)">GND</text>
<text x="218" y="206.2" transform="rotate(-90 218 206.2)">GND</text>
</g>
</svg>
